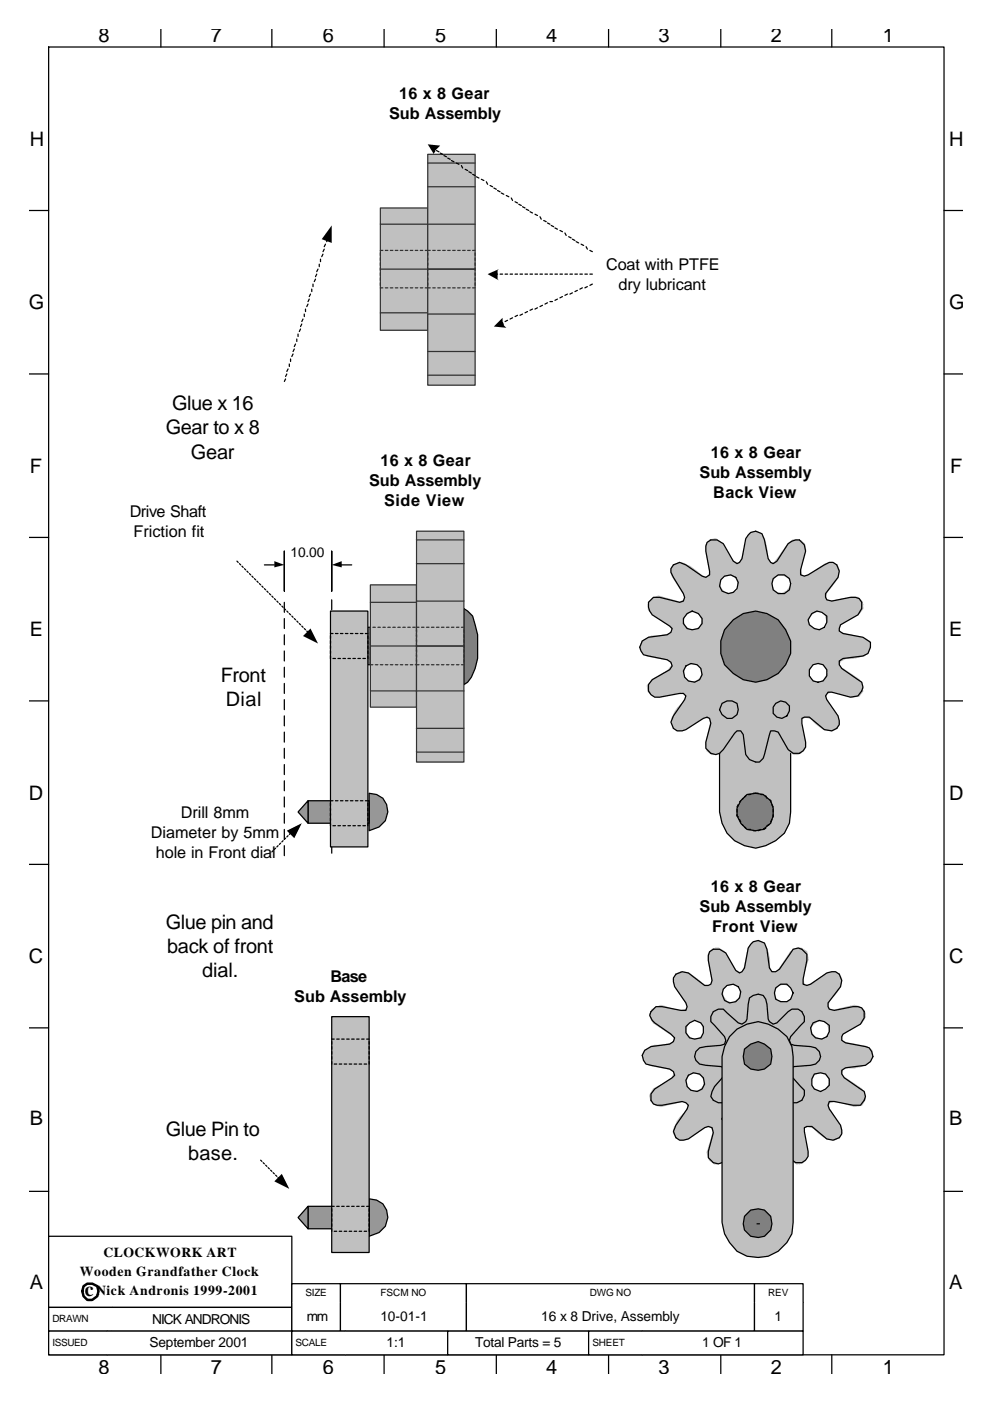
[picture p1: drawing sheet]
<svg xmlns="http://www.w3.org/2000/svg" width="210mm" height="297mm" viewBox="0 0 210 297" stroke-linecap="round" stroke-linejoin="round" font-family="sans-serif">
<g fill="none" stroke="#000" stroke-width=".26">
<path d="M10.3 10h190v277.2h-190zM34.1 6.2v3.8M57.7 6.2v3.8M81.5 6.2v3.8M105.3 6.2v3.8M129.1 6.2v3.8M152.9 6.2v3.8M176.5 6.2v3.8M6.3 44.6h4M200.3 44.6h4M6.3 79.3h4M200.3 79.3h4"/>
<path d="M6.3 113.9h4M200.3 113.9h4M6.3 148.6h4M200.3 148.6h4M6.3 183.3h4M200.3 183.3h4M6.3 217.9h4M200.3 217.9h4M6.3 252.6h4M200.3 252.6h4M34.1 287.2v4.1M57.7 287.2v4.1"/>
<path d="M81.5 287.2v4.1M105.3 287.2v4.1M129.1 287.2v4.1M152.9 287.2v4.1M176.5 287.2v4.1"/>
</g>
<path d="M10.3 262.1h51.6v15.1h-51.6z" fill-rule="evenodd" fill="#fff" stroke="#000" stroke-width=".26"/>
<path d="M61.9 272.2h10.3v3.9h-10.3z" fill-rule="evenodd" fill="#fff"/>
<path d="M61.9 276.1v-3.9h10.3v3.9" fill="none" stroke="#000" stroke-width=".26"/>
<path d="M72.2 272.2h26.8v3.9h-26.8z" fill-rule="evenodd" fill="#fff"/>
<path d="M72.2 276.1v-3.9h26.8v3.9" fill="none" stroke="#000" stroke-width=".26"/>
<path d="M99 272.2h61.1v3.9h-61.1z" fill-rule="evenodd" fill="#fff"/>
<path d="M99 276.1v-3.9h61.1v3.9" fill="none" stroke="#000" stroke-width=".26"/>
<path d="M160.1 272.2h10.3v3.9h-10.3z" fill-rule="evenodd" fill="#fff"/>
<path d="M160.1 276.1v-3.9h10.3v3.9" fill="none" stroke="#000" stroke-width=".26"/>
<path d="M10.3 277.2h13.5v5h-13.5z" fill-rule="evenodd" fill="#fff"/>
<path d="M23.8 277.2h-13.5v5h13.5" fill="none" stroke="#000" stroke-width=".26"/>
<path d="M23.8 277.2h38.1v5h-38.1z" fill-rule="evenodd" fill="#fff"/>
<path d="M23.8 277.2h38.1v5h-38.1" fill="none" stroke="#000" stroke-width=".26"/>
<path d="M61.9 276.1h10.3v6.1h-10.3z" fill-rule="evenodd" fill="#fff"/>
<path d="M61.9 276.1v6.1h10.3v-6.1" fill="none" stroke="#000" stroke-width=".26"/>
<path d="M72.2 276.1h26.8v6.1h-26.8z" fill-rule="evenodd" fill="#fff"/>
<path d="M72.2 276.1v6.1h26.8v-6.1" fill="none" stroke="#000" stroke-width=".26"/>
<path d="M99 276.1h61.1v6.1h-61.1z" fill-rule="evenodd" fill="#fff"/>
<path d="M99 276.1v6.1h61.1v-6.1" fill="none" stroke="#000" stroke-width=".26"/>
<path d="M160.1 276.1h10.3v6.1h-10.3z" fill-rule="evenodd" fill="#fff"/>
<path d="M160.1 276.1v6.1h10.3v-6.1" fill="none" stroke="#000" stroke-width=".26"/>
<path d="M10.3 282.2h12.5v5h-12.5z" fill-rule="evenodd" fill="#fff"/>
<path d="M22.8 282.2h-12.5v5h12.5" fill="none" stroke="#000" stroke-width=".26"/>
<path d="M22.8 282.2h39.1v5h-39.1z" fill-rule="evenodd" fill="#fff"/>
<path d="M22.8 282.2h39.1v5h-39.1" fill="none" stroke="#000" stroke-width=".26"/>
<path d="M61.9 282.2h11.4v5h-11.4z" fill-rule="evenodd" fill="#fff"/>
<path d="M73.3 282.2h-11.4v5h11.4" fill="none" stroke="#000" stroke-width=".26"/>
<path d="M73.3 282.2h21.7v5h-21.7z" fill-rule="evenodd" fill="#fff"/>
<path d="M73.3 282.2h21.7v5h-21.7" fill="none" stroke="#000" stroke-width=".26"/>
<path d="M95 282.2h29.9v5h-29.9z" fill-rule="evenodd" fill="#fff" stroke="#000" stroke-width=".26"/>
<path d="M124.9 282.2h11.4v5h-11.4z" fill-rule="evenodd" fill="#fff"/>
<path d="M136.3 282.2h-11.4v5h11.4" fill="none" stroke="#000" stroke-width=".26"/>
<path d="M136.3 282.2h34.1v5h-34.1z" fill-rule="evenodd" fill="#fff"/>
<path d="M136.3 282.2h34.1v5h-34.1" fill="none" stroke="#000" stroke-width=".26"/>
<path d="M80.7 44.1h10.1v25.9h-10.1z" fill-rule="evenodd" fill="#c0c0c0" stroke="#333" stroke-width=".26"/>
<g fill="none" stroke="#333" stroke-width=".26">
<path d="M80.7 47.5h10.1M80.7 57.1h10.1M80.7 53.1h.5M80.7 53.6v.6M80.7 54.7v.5M80.7 55.7v.6M80.7 56.8v.5M80.7 57.9v.5M80.7 58.9v.5M80.7 60v.5M81.8 53.1h.5M82.8 53.1h.5"/>
<path d="M83.9 53.1h.5M84.9 53.1h.6M86 53.1h.5M87 53.1h.6M88.1 53.1h.5M89.2 53.1h.5M90.2 53.1h.6M90.8 53.6v.6M90.8 54.7v.5M90.8 55.7v.6M90.8 56.8v.5M90.8 57.9v.5"/>
<path d="M90.8 58.9v.5M90.8 60v.5M80.7 66.3h10.1M80.7 61h.5M81.8 61h.5M82.8 61h.5M83.9 61h.5M84.9 61h.6M86 61h.5M87 61h.6M88.1 61h.5M89.2 61h.5"/>
<path d="M90.2 61h.6"/>
</g>
<path d="M90.8 32.7h10v49h-10z" fill-rule="evenodd" fill="#c0c0c0" stroke="#333" stroke-width=".26"/>
<g fill="none" stroke="#333" stroke-width=".26">
<path d="M90.8 34.6h10M90.8 39.6h10M90.8 53.1h.5M90.8 53.6v.6M90.8 54.7v.5M90.8 55.7v.6M90.8 56.8v.5M90.8 57.9v.5M90.8 58.9v.5M90.8 60v.5M90.8 57.1h10M90.8 47.5h10"/>
<path d="M91.8 53.1h.5M92.9 53.1h.5M93.9 53.1h.6M95 53.1h.5M96 53.1h.6M97.1 53.1h.5M98.2 53.1h.5M99.2 53.1h.5M100.3 53.1h.5M100.8 53.6v.6M100.8 54.7v.5M100.8 55.7v.6"/>
<path d="M100.8 56.8v.5M100.8 57.9v.5M100.8 58.9v.5M100.8 60v.5M90.8 61h.5M90.8 79.6h10M90.8 74.5h10M90.8 66.6h10M91.8 61h.5M92.9 61h.5M93.9 61h.6M95 61h.5"/>
<path d="M96 61h.6M97.1 61h.5M98.2 61h.5M99.2 61h.5M100.3 61h.5"/>
</g>
<g fill="none" stroke="#000" stroke-width=".26">
<path d="M66.9 59.2l-.2 .5M67.2 58.1l-.3 .5M67.5 57.1l-.3 .5M67.7 56v.5M68 54.9v.6M68.5 53.9l-.2 .5M68.8 52.8l-.3 .6M69.1 51.8l-.3 .5M69.3 51v.2M60.9 79.3l-.3 .5M61.1 78.2l-.2 .6M61.4 77.2v.5"/>
<path d="M61.6 76.1v.5M62.2 75.1l-.3 .5M62.4 74l-.2 .5M62.7 72.9l-.3 .6M63 71.9v.5M63.2 70.8v.5M63.8 69.8l-.3 .5M64 68.7l-.2 .5M64.3 67.6l-.3 .6M64.6 66.6v.5M64.8 65.5v.6M65.4 64.5l-.3 .5"/>
<path d="M65.6 63.4l-.2 .5M65.9 62.4l-.3 .5M66.1 61.3v.5M66.4 60.2v.6M60.6 80.3l-.3 .6M60.3 127.7v2.1M60.3 131.1v2.2M60.3 134.6v2.1M60.3 138v2.1M60.3 141.5v2.1M60.3 144.9v2.1M60.3 148.3v2.2"/>
<path d="M60.3 151.8v2.1M60.3 155.2v2.1M60.3 158.7v2.1M60.3 162.1v2.1M60.3 165.5v2.2M60.3 169v2.1M60.3 172.4v2.1M60.3 175.9v2.1M60.3 179.3v2.1"/>
</g>
<path d="M70.4 47.8v3.7l-2.1-.8z" fill="#000"/>
<path d="M60.3 116.9v8.4zM70.4 116.9v8.4z" fill-rule="evenodd" fill="#fff"/>
<path d="M56.1 119.8h2.1M60.3 116.9v8.4v-8.4M70.4 116.9v8.4v-8.4M72.2 119.8h2.4" fill="none" stroke="#000" stroke-width=".26"/>
<path d="M58.2 119l2.1 .8-2.1 .5zM70.4 119.8l2.1-.8v1.3z" fill="#000"/>
<path d="M61.4 115h7.9v4.2h-7.9z" fill-rule="evenodd" fill="#fff"/>
<g fill="none" stroke="#000" stroke-width=".26">
<path d="M92.6 31.9l.5 .3M93.4 32.5l.5 .2M94.2 33l.5 .2M95 33.5l.5 .3M95.8 34l.5 .3M96.8 34.6l.6 .2M97.9 35.1l.3 .5M98.7 35.9l.5 .3M99.5 36.4l.5 .3M100.3 37l.5 .2M101.1 37.5l.5 .2M102.1 38l.6 .3"/>
<path d="M103.2 38.5l.3 .6M104 39.3l.5 .3M104.8 39.9l.5 .2M105.3 58.1h.3M105.6 40.4l.5 .3M106.1 58.1h.5M106.4 40.9l.5 .3M107.2 58.1h.5M107.4 41.5l.5 .2M108.2 58.1h.5M108.5 42l.2 .5M109.3 42.8l.5 .2"/>
<path d="M109.3 58.1h.5M110.1 43.3l.5 .3M110.3 58.1h.6M110.9 43.8l.5 .3M111.4 58.1h.5M111.7 44.4l.5 .2M112.4 44.9l.6 .3M112.4 58.1h.6M113.5 45.4l.5 .3M113.5 58.1h.5M114.6 45.9l.2 .6M114.6 58.1h.5"/>
<path d="M115.4 46.7l.5 .3M115.6 58.1h.6M116.2 47.3l.5 .2M116.7 58.1h.5M116.9 47.8l.6 .3M117.7 48.3l.6 .3M117.7 58.1h.6M118.8 48.9l.5 .2M118.8 58.1h.5M119.9 49.4l.2 .5M119.9 58.1h.5M120.6 50.2l.6 .2"/>
<path d="M120.9 58.1h.5M121.4 50.7l.6 .3M122 58.1h.5M122.2 51.2l.6 .3M123 58.1h.6M123.3 51.8l.5 .2M124.1 58.1h.5M124.4 52.3l.2 .5M125.1 53.1l.6 .3M125.1 58.1h.6M106.4 68.4h.2M107.7 67.9l-.5 .3"/>
<path d="M108.7 67.4l-.5 .2M109.8 66.9l-.5 .2M110.9 66.6l-.6 .3M111.9 66.1l-.5 .2M113 65.5l-.6 .3M114 65.3l-.5 .2M115.1 64.7l-.5 .3M116.2 64.2l-.6 .3M116.7 63.9h.5M118.3 63.4l-.6 .3M119.3 62.9l-.5 .2M120.4 62.4l-.5 .2"/>
<path d="M121.4 62.1l-.5 .3M122.5 61.6l-.5 .2M123.6 61l-.6 .3M124.6 60.8l-.5 .2M125.7 60.2l-.6 .3M50.3 119l.2 .2M50.8 119.5l.3 .3M51.3 120l.3 .3M51.9 120.6l.2 .2M52.4 121.1l.3 .3M52.9 121.6l.3 .3M53.4 122.1l.3 .3"/>
<path d="M54 122.7l.2 .2M54.5 123.2l.3 .3M55 123.7l.3 .3M55.6 124.3l.2 .2M56.1 124.8l.3 .3M56.6 125.3l.3 .3M57.1 125.9l.3 .2M57.7 126.4l.2 .2M58.2 126.9l.3 .3M58.7 127.4l.3 .3M59.3 128l.2 .2M59.8 128.5l.3 .3"/>
<path d="M60.3 129l.3 .3M60.9 129.6l.2 .2M61.4 130.1l.2 .3M61.9 130.6l.3 .3M62.4 131.1l.3 .3M63 131.7l.2 .2M63.5 132.2l.3 .3M64 132.7l.3 .3M64.6 133.3l.2 .2M65.1 133.8l.3 .3M58.5 179.8l-.3 .3M59 179.3l-.3 .3"/>
<path d="M59.5 178.8l-.2 .2M60.1 178.2l-.3 .3M60.6 177.7l-.3 .3M61.1 177.2l-.2 .2M61.6 176.7l-.2 .2M57.9 180.4l-.2 .2M143.4 206.6l1.3-.6 1.3 .3 3.5 2.6h.8l.5-.2 .3-.8-.8-4.3v-1l.2-.8 .8-.5h1.4l1.3 .8 2.1 3.7 .8 .5 .5-.3 .6-.8 .7-4.2 1.1-1.3 1.1-.3 1.3 .5 .5 1.4 .5 3.9 .6 .8h.8l.8-.5 2.9-4.2 1-.3 .8 .3 1.1 1v1.3l-.8 4v1.1l.8 .2 .8-.2 3.4-2.4 1.1-.3h.8l.8 .6 .5 1.3-.3 1.3-2.6 3.4v.8l.2 .6 1.1 .2 4-.8h1l.8 .3 .6 .8v1.3l-.8 1.3-3.7 2.2-.3 .5v.8l.8 .5 4.2 .8a1.96 1.96 0 0 1 1.1 3.2l-1.1 .8-4.2 .5-.8 .5v.8l.5 .8 4.3 2.9 .2 1.1-.2 .8-.8 1h-1.6l-4-.8h-1.1l-.2 .8 .2 .8 2.4 3.5 .3 1v.8l-.5 .8-1.4 .5-1.3-.2-3.2-2.7h-1l-.5 .3v.8l.7 4.2v1.1l-.5 .8-.8 .5h-1.3l-1.1-.8-2.1-3.7-.8-.5-.8 .2-1.5 5.9-.8 .5-.8 .3-1.4-.6-.8-1.3-.5-4-.5-.8h-.8l-.5 .6-2.4 3.4-.8 .8-.8 .3-1.1-.3-1-1.1v-1.3l1-3.9-.2-1.1-.8-.3-.8 .3-3.5 2.4-1 .2h-.8l-.8-.5-.5-1.3 .5-1.3 2.4-3.5 .2-.8-.5-.5-.8-.3-4.2 .8h-1.1l-.8-.2-.5-.8v-1.3l.8-1.1 3.7-2.4 .5-.5-.2-.8-.8-.5-5-1.1-.6-.8-.2-1.1 .5-1 1.3-.8 4-.5 .8-.6 .2-.8-.8-.7-3.4-2.4-.5-.6-.6-1 .3-.8 1.1-1.1h1.3l4 .8h1l.3-.8-.3-.8-2.4-3.4-.2-1.1v-.8zM145.5 217.7l.8-.8 1.1-.6 1.3 .6 .5 .8v1.3l-.5 1-1.3 .3-1.1-.3-.8-1zM153.5 209.7l.8-.8 1.3-.2 1 .5 .6 1.1-.3 1.3-.8 .8-1.3 .2-1.1-.5-.5-1.3zM164.6 209.5l1-.8h1.4l.7 .8 .6 1-.6 1.3-.7 .6h-1.4l-1-.6-.3-1.3zM172.5 216.9l1.3-.6 1.1 .3 1 .8v1.3l-.5 1.1-1 .5-1.4-.3-.8-.7-.2-1.4zM146 228l1.1-.5 1.3 .2 .8 .8 .3 1.3-.5 1.1-1.1 .5-1.3-.2-.8-.8-.3-1.4z"/>
<path d="M153.7 235.9l.8-.5h1.3l1.1 .5 .3 1.3-.3 1.1-1.1 .8h-1.3l-.8-.8-.5-1.1zM158.2 220.8a4.1 4.1 0 0 1 4.3-.5 4.1 4.1 0 0 1 2.3 3.7 4.1 4.1 0 0 1-3.2 3.7 4.1 4.1 0 0 1-4.4-2.1l-.3-1.6 .3-1.8zM165.1 235.7l1.1-.3 1 .3 .8 .7v1.1l-.5 1.1-1.1 .5-1-.3-.8-.8-.3-1.3zM172.8 227.7l1.3-.2 1.1 .2 .7 1.1v1.3l-.7 .8-1.1 .5-1.3-.5-.6-.8v-1.3z"/>
</g>
<g fill="#000">
<path d="M64.3 134.8l1.6-1.5 1.6 3.1zM60.9 176.1l3.1-1.6-1.6 3.2z"/>
<path d="M90.8 30.6l2.6 .3-1.1 1-.2 .8z" fill-rule="evenodd"/>
<path d="M103.5 58.1l2.3-1-.2 .2v1.9l.2 .2z" fill-rule="evenodd"/>
<path d="M104.8 69.2l1.8-1.8v.8l.3 .8 .5 .5z" fill-rule="evenodd"/>
</g>
<g fill="#c0c0c0" stroke="#c0c0c0" stroke-width=".26">
<path d="M151.1 201.3l1.3-.3 1.3 .8 2.4 4 1.1 .5 .5-.5 .3-.8 .7-4 .8-1.1 1.4-.5 1 .5 .6 1.1a5.6 5.6 0 0 1 .7 4l.3 .8 .8 .5 .8-.5 2.6-4 1.9-.8 1.1 .5-3.2 7.4-1.3-.2-1.1 .2-.8 1.1v1l.5 1.1 1.1 .5-1.6 6.1-1.1 2.1-1.3-.8h-1.6l-1.6 .6-1-1.1-.8-1.8-.8-2.4-.5-2.7 1-.8 .6-1-.3-1.3-.8-.6-.8-.2-1 .2-1.6-3.4z" fill-rule="evenodd"/>
<path d="M169.9 201l1.3 .8 .2 1.6-1 3.4v1.1l.3 1h.7l4.3-2.6 1.3-.3 1.1 .6 .5 1-.3 1.3a7.9 7.9 0 0 1-2.4 3.2l-.2 1.1 .2 .8 .3 .2h.5l4.5-1 1.1 .2 .8 .6 .5 1-7.7 2.9-.5-1-1-.6-1.1 .3-1.1 .8-.2 1.1 .2 1-5.2 3.2-2.2 .8-.5-1.6-1.1-1.1-1.5-.8a16.7 16.7 0 0 1 3.4-7.9l1.3 .5 1.1-.5 .8-1.1v-1l-.6-.8-1-.5 1.3-3.7z" fill-rule="evenodd"/>
<path d="M164 221.9l1.1-1.1 1.9-.8 2.3-.7 2.7-.6 .8 1.1 1 .5 1.4-.3 .7-.7v-.8l-.2-1.1 7.7-3.2 .2 1.3-.8 1.4-3.9 2.4-.6 1 .6 .5 .8 .3 4.2 .8 1 .8 .3 1.3-.5 1.1a6.7 6.7 0 0 1-5 1.3l-.8 .3-.3 1.3 4.2 2.9 .8 1.8-.5 1.1-7.4-3.2 .2-1.3-.2-1.1-.8-.7h-1.3l-1.1 .5-.5 1-6.1-1.5-2.1-1.1 .8-1.3 .2-1.6z" fill-rule="evenodd"/>
<path d="M161.1 228l1.6-.5 1.1-1.1 .8-1.6a14.4 14.4 0 0 1 7.9 3.4l-.5 1.4 .5 1 1.1 .8h1l.8-.5 .5-1.1 3.8 1.4 3.9 1.8-.8 1.3-1.6 .3-3.4-1.1h-1.1l-.8 .3-.2 .8 2.6 4.2 .3 1.4-.5 1-1.1 .5-1.3-.2a7.9 7.9 0 0 1-3.2-2.4l-1.1-.3-.7 .3-.3 .3v.5l1 4.5-.2 1-.5 .8-1.1 .6-2.9-7.7 1-.5 .6-1.1-.3-1.1-.8-1-1-.3-1.1 .3-3.2-5.3z" fill-rule="evenodd"/>
<path d="M158.2 226.9l1.6 .8h1.3l1.6-.5 1.1 1 1.6 4.3 .5 2.6-1.1 .8-.5 1.1 .3 1.3 .8 .5 1 .3 1.1-.3 1.6 3.7 1.3 4-1.3 .3-1.4-.8-2.3-4-.8-.5-.8 .5-1.1 4.8-.8 1.3-1 .3-1.4-.6-.8-1.3-.2-.8v-1.3l-.5-2.4-.8-.5-.8 .5-2.7 4-.8 .5-1 .3-.8-.6 3.2-7.4 1 .3 1.1-.3 .8-1v-1.1l-.6-1-.8-.6 .6-3.4 .8-2.7z" fill-rule="evenodd"/>
<path d="M138.1 232.7l7.4-2.9 .5 1.1 1.1 .5 1.3-.2 .8-.8 .3-1.1-.3-1.1 2.9-1.8 2.7-1.3 2.1-.8 .5 1.6 .8 1 1.6 .8v1.3l-.8 2.2-1 2.1-1.6 2.4-1.4-.6-1 .6-.8 1 .3 1.1 .5 .8 .8 .5-1.3 3.7-1.9 4-1.1-.8-.5-1.6 1.3-4.5-.5-1.1h-.8l-4.2 2.7-1.3 .2-1.1-.5-.5-1 .2-1.4 .3-.2 .3-.8 1.8-2.1 .5-1.1-.2-.8-.5-.3h-.6l-4.5 1.1-1-.3-.8-.5z" fill-rule="evenodd"/>
<path d="M138.4 214l7.4 3.4-.3 1.1 .3 1 1 .8h1.1l1.1-.5 .5-.8 3.4 .5 2.7 .8 2.1 1.1-.8 1.3v1.6l.5 1.6-1 1-1.9 .8-2.4 .8-2.6 .5-.8-1-1.1-.5-1.3 .2-.5 .8-.3 .8 .3 1.1-3.5 1.6-4.2 1.5-.3-1.3 .8-1.3 3.5-1.9 .5-.5 .5-1-1-.8-4.3-.8-1-.8-.5-1.4 .5-1 1.3-.8 .8-.3h1.3l1.6-.2 .8-.3 .5-.8-.5-.8-4-2.6-.5-.8-.3-1.1z" fill-rule="evenodd"/>
<path d="M143.4 206.6l1.1-.6 1.5 .3 4 2.9 .8-.3 .3-.5v-.5l-.8-4.5v-1.1l.5-.8 1.1-.5 2.9 7.7-1.1 .5-.5 1.1 .3 1 .8 1.1 1 .2 1.1-.2 1.8 2.9 2.4 4.5-1.9 .5-1 1.1-.8 1.6a14.9 14.9 0 0 1-7.7-3.5l.3-1.3-.5-1.1-1.1-.8h-1.1l-.8 .6-.5 1-3.7-1.3-3.7-1.8 .8-1.1 1.3-.5 3.5 1h1l1.1-.2v-.8l-.3-.6-2.4-3.7-.2-1.3z" fill-rule="evenodd"/>
<path d="M151.3 214.5l.8-.5h1.1l.8 .2 3.2 2.7 .5 .2 .3-.2 2.9 7.1-7.2-2.9 .3-.5-3.2-4v-1.1z" fill-rule="evenodd"/>
<path d="M148.4 222.2l.8-.3 4-.3 .5-.2 .3-.6 6.9 3.2-6.9 2.9-.5-.5-.8-.3-3.2-.2-1.1-.3-.5-.8-.3-.8v-1z" fill-rule="evenodd"/>
<path d="M153.7 226.7l7.2-2.7-2.9 6.9-1.4 .3-2.3 2.1a2.08 2.08 0 0 1-2.8 .1 2.08 2.08 0 0 1-.4-2.8l2.9-3.4z" fill-rule="evenodd"/>
<path d="M160.9 224l2.9 6.6-.6 .6-.2 .8-.3 3.1-.2 1.1-.8 .5-.8 .3h-1.1l-.8-.8-.3-.8-.2-4-.3-.5-.5-.3z" fill-rule="evenodd"/>
<path d="M160.9 224l6.8 2.7v.8l.3 .5 2.1 2.4a2.08 2.08 0 0 1 .1 2.7 2.08 2.08 0 0 1-2.7 .4l-2.9-2.6-.6-.3-.5 .3z" fill-rule="evenodd"/>
<path d="M160.9 224l6.6-3.2 .5 .6 .8 .2 3.2 .3a1.99 1.99 0 0 1 2.1 1.8 1.99 1.99 0 0 1-1.9 2.2l-3.9 .2-.6 .3-.2 .5z" fill-rule="evenodd"/>
<path d="M163.5 216.9l.8 .2 2.9-2.6a2.08 2.08 0 0 1 2.8-.1 2.08 2.08 0 0 1 .4 2.7l-2.7 3.2-.2 .5 .2 .3-6.8 2.9z" fill-rule="evenodd"/>
<path d="M159 211.6l.8-.6 1.1-.2h.8l.8 .8 .2 .8 .3 3.9 .2 .6 .6 .2-2.9 6.9-3.2-6.9 .5-.5 .3-.8 .2-3.2z" fill-rule="evenodd"/>
</g>
<path d="M158.2 220.8a4.1 4.1 0 0 1 4.3-.5 4.1 4.1 0 0 1 2.3 3.7 4.1 4.1 0 0 1-4.1 3.8 4.1 4.1 0 0 1-4.1-3.8l.6-1.8z" fill-rule="evenodd" fill="#fff" stroke="#000" stroke-width=".26"/>
<path d="M151.3 214.5l1.1-.5h1.1l3.1 2.9 .8 .2 .8-.5 .3-.5 .2-3.2 .3-1.3 .8-.6 1.1-.2 1 .2 .6 .8 .2 1.1 .3 3.2 .2 .5 .8 .5 .8-.2 2.4-2.4 .8-.5h1.3l.8 .5 .6 1v1.1l-3 3.2-.2 .8 .2 .8 .8 .2 3.5 .3a1.99 1.99 0 0 1 2.1 2 1.99 1.99 0 0 1-2.1 2l-3.5 .2-.8 .3-.2 .8 .2 .8 3 3.2a2.08 2.08 0 0 1-.9 2.4 2.08 2.08 0 0 1-2.6-.3l-2.4-2.4-.8-.3-.8 .6-.2 .5-.3 3.4-.2 1.1-.6 .5-1 .5-1.9-1-.3-1.1-.2-3.4-.3-.5-.8-.6-.8 .3-2.3 2.4a2.14 2.14 0 0 1-3.5-.8l.3-1.1 .5-1 2.1-2.4 .3-.8-.3-.8-.8-.3-3.1-.2-1.4-.3a1.92 1.92 0 0 1-1-1.7 1.92 1.92 0 0 1 1-1.7l1.4-.3 3.1-.3 .8-.2 .3-.8-.3-.8-2.9-3.2v-1.1z" fill="none" stroke="#000" stroke-width=".26"/>
<path d="M155.8 131.1a7.7 7.7 0 0 1 11.7 3.7l.2 2.4v35l-.2 2.3-1.1 2.2-1.8 1.5-2.1 1.1-2.2 .5a8 8 0 0 1-7.6-7.6v-35l.5-2.4 1.1-2.1z" fill-rule="evenodd" fill="#c0c0c0" stroke="#000" stroke-width=".26"/>
<g fill="#fff" stroke="#000" stroke-width=".26">
<path d="M158.7 169.8a2.92 2.92 0 0 1 3.1-.1 2.92 2.92 0 0 1 1.4 2.7 2.96 2.96 0 0 1-2.1 3 2.96 2.96 0 0 1-3.4-1.4l-.5-1.6 .5-1.6z" fill-rule="evenodd"/>
<path d="M157.7 135.4l1-1.1 1.6-.2 1.6 .2 1.1 1.1 .2 1.6a2.96 2.96 0 0 1-2.1 3 2.96 2.96 0 0 1-3.4-1.4l-.5-1.6z" fill-rule="evenodd"/>
</g>
<g fill="#c0c0c0" stroke="#c0c0c0" stroke-width=".26">
<path d="M150.8 127.7l.8-.5h1.1l3.9 2.9 .6 .3 .5-.3 2.6 7.1-6.8-2.9v-.5l-.6-.8-2.6-3.2v-1z" fill-rule="evenodd"/>
<path d="M147.9 135.4l.8-.3 4-.3 .5-.2 .3-.5 6.8 3.1-6.8 2.9-.6-.5-.8-.3-3.1-.2a2.31 2.31 0 0 1-1.9-2.9z" fill-rule="evenodd"/>
<path d="M153.2 139.9l7.1-2.7-2.6 6.9h-.8l-.8 .3-2.4 2.1a2.05 2.05 0 0 1-2.4 .3 2.05 2.05 0 0 1-1-2.2l2.9-3.7 .3-.5z" fill-rule="evenodd"/>
<path d="M160.3 137.2l2.9 6.6-.5 .6-.2 .8-.3 3.1-.3 1.1-.5 .8-1.1 .3-1-.3-.8-.5-.3-1.1-.2-4-.3-.5-.5-.3z" fill-rule="evenodd"/>
<path d="M160.3 137.2l6.9 2.7v.8l.3 .5 2.1 2.4a2.08 2.08 0 0 1 .1 2.8 2.08 2.08 0 0 1-2.7 .4l-3-2.7-.5-.3-.5 .3z" fill-rule="evenodd"/>
<path d="M160.3 137.2l6.7-3.1 .5 .5 .8 .2 3.1 .3a1.99 1.99 0 0 1 2.2 1.9 1.99 1.99 0 0 1-1.9 2.1l-4 .2-.5 .3-.2 .5z" fill-rule="evenodd"/>
<path d="M163 130.1l.8 .3 2.9-2.7a2.08 2.08 0 0 1 2.8-.1 2.08 2.08 0 0 1 .4 2.8l-2.7 3.1-.2 .6 .2 .5-6.9 2.6z" fill-rule="evenodd"/>
<path d="M158.5 125.1l.8-.8 1-.3h.8l.8 .8 .3 .8 .3 4 .2 .5 .5 .3-2.9 6.8-3.1-6.8 .8-.6 .2-3.9z" fill-rule="evenodd"/>
</g>
<path d="M157.7 134.1a4.1 4.1 0 0 1 4.3-.5 4.1 4.1 0 0 1 2.3 3.6 4.1 4.1 0 0 1-3.2 3.7 4.1 4.1 0 0 1-4.5-2.1l-.2-1.6 .2-1.8z" fill-rule="evenodd" fill="#fff" stroke="#000" stroke-width=".26"/>
<g fill="none" stroke="#000" stroke-width=".26">
<path d="M142.9 119.8l1.3-.6 1.3 .6 3.5 2.3 .8 .3 .7-.5v-.8l-.7-4.2v-1.1l.2-.8 .8-.5h1.3l1.4 .8 2.1 3.7 .8 .5 .5-.3 .5-.8 .8-4.2 1.1-1.3 1-.3 1.4 .6 .5 1.3 .8 3.9 .5 .8 .5 .3 .8-.5 2.4-3.7 .8-.6 .8-.2h.8l1.1 1 .2 1.4-1 3.9v1.1l.8 .2 .7-.2 4.5-2.7h.8l.8 .6 .6 1.3-.3 1.3-2.6 3.5v.7l.2 .6 1.1 .2 3.9-.8h1.1l.8 .3 .5 .8v1.3l-.8 1.4-3.7 2.1-.2 1.3 .8 .5 4.2 .8 1.6 1.1v1l-.6 1.4-1 .5-4.2 .5-.8 .5v.8l.5 .8 4.2 2.9 .3 1.1-.3 .8-.8 1-1.6 .3-3.9-1h-.8l-.5 .7 .2 .8 2.4 3.5 .3 1v.8l-.6 .8-1 .6-1.6-.3-3.2-2.7h-1l-.6 .3v1.1l.8 3.9v1.1l-.5 .8-.8 .5h-1.3l-1.1-.8-2.1-3.7-.8-.2h-.8l-1.6 5.8-.8 .8h-.8l-1.3-.6-.8-1-.5-4.2-.5-.8h-.8l-.6 .5-2.3 3.4-.8 .8-.8 .3-1.1-.3-1-1v-1.4l1-3.9-.3-1.1-.5-.3-.8 .3-3.7 2.4-.8 .3h-1l-.8-.6-.6-1.3 .6-1.3 2.4-3.5 .2-.8-.5-.5h-.8l-4.2 .8h-1.1l-.8-.5-.5-.8v-1.3l.8-1.1 3.7-2.1 .5-.8-.3-.8-.7-.5-5.1-1.1-.5-.8-.3-.8 .6-1.3 1.3-.8 4-.5 .7-.5 .3-.8-.5-.6-3.7-2.3-.6-.8-.2-.8v-1.1l1-1.1h1.4l4.2 1.1 .8-.3 .3-.8-.3-.7-2.7-4.5v-.8zM145.8 130.1l1-.5 1.4 .5 .8 1v1.1l-.8 1.1-1.4 .2-1-.2-.8-1.1v-1.1zM152.9 122.9l.8-.8 1.3-.2 1.1 .5 .5 1.1-.2 1.3-.8 .8-1.1 .3-1.3-.6-.5-1zM157.7 134.1a4.1 4.1 0 0 1 4.3-.5 4.1 4.1 0 0 1 2.3 3.6 4.1 4.1 0 0 1-3.2 3.7 4.1 4.1 0 0 1-4.5-2.1l-.2-1.6 .2-1.8zM164 122.7l1.1-.8h1.3l1.1 .8 .2 1-.2 1.4-1.1 .8h-1.3l-1.1-.8-.2-1.4zM172.2 130.1l1.1-.5 1.1 .2 1 .8v1.3l-.5 1.1-1.1 .5-1-.2-1.1-.8-.3-1.1zM145.5 141.2l1.1-.5 1.3 .2 .8 .8 .3 1.4-.6 1-1 .5-1.4-.2-.7-.8-.3-1.3zM153.2 149.1l1.1-.5h1l1.1 .5 .2 1.4-.2 1-1.1 .8h-1l-1.1-.8-.5-1zM164.6 149.1l1-.5 1.1 .3 .8 .8v1l-.5 1.1-1.1 .5-1.1-.3-.8-.7v-1.4zM169.6 146.5l.5-1.1v-1l-.8-.8-2.3-3.2 1-1.1 3.4-.2a1.99 1.99 0 0 0 2.2-2 1.99 1.99 0 0 0-2.2-2l-3.4-.3-.5-.2-.5-.8 2.3-3.2 .8-.8a2.05 2.05 0 0 0-2.4-2.6l-3.4 2.9-.8 .3-.8-.3-.2-.8-.3-4.2a2.13 2.13 0 0 0-2.4-1 2.13 2.13 0 0 0-1.6 2l-.2 3.2-.3 .8-.8 .3-.8-.3-2.1-2.1-1.1-.8a2.12 2.12 0 0 0-2.6 2.6l2.9 3.5 .3 .5-.3 .8-.8 .2-3.2 .3-1.3 .3a1.92 1.92 0 0 0-1.1 1.7 1.92 1.92 0 0 0 1.1 1.7l1.3 .3 3.2 .2 .8 .6 .3 .5-.3 .8-2.1 2.4a2.06 2.06 0 0 0 0 2.9 2.06 2.06 0 0 0 2.9 0l2.1-2.4h.8l.8 .3 .3 .5 .2 3.4a1.99 1.99 0 0 0 2 2.2 1.99 1.99 0 0 0 2-2.2l.3-3.4 .2-.5 .8-.3h.8l2.4 2.4 .8 .5h1.3l1.1-.5"/>
<circle cx="173.6" cy="142.6" r="1.99"/>
</g>
<g fill="#c0c0c0" stroke="#c0c0c0" stroke-width=".26">
<path d="M150.5 114.5l1.4-.3 1.3 1.1 1.8 3.1 .6 .6 1 .5 .8-1.1 1.1-4.2 .5-1 1.3-.6a2.93 2.93 0 0 1 2.2 2.7l.2 1.3v1.6l1.1 1.3 .8-.5 2.6-3.7 1.1-.8h.8l1 .2-3.1 7.4-1.4-.2-1 .2-.8 1.1v1.1l.5 1 1.1 .6-.8 3.4-1.6 4.8-1.6-.8h-1.6l-1.6 .5a14 14 0 0 1-3.2-7.9l1.4-.6 .2-1-.2-1.6-.8-.6-.8-.2-1.1 .2-1.6-3.4z" fill-rule="evenodd"/>
<path d="M169.6 114.5l1.1 .8 .2 1.3-1 3.7v.8l.2 1h.8l.8-.2 3.5-2.4 1.3-.3 1 .6 .6 1-.3 1.6-2.4 3.2-.2 .8 .2 .8 .3 .2h.5l4.5-.8h1.3l.6 .6 .5 1-7.4 2.9-.8-1-.8-.5-1.3 .2-1.1 .8-.3 1.1 .3 1-2.9 1.9-4.5 2.4-.5-1.9-1.1-1-1.3-.8v-1.4l.5-1.8 1.1-2.4 1.6-2.1 1.3 .3 1.1-.6 .7-1v-1.1l-.5-.8-1-.5 1.3-3.7z" fill-rule="evenodd"/>
<path d="M163.8 135.1l2.6-1.8 2.4-.8 2.6-.6 .8 1.4 1.1 .2 1.3-.2 .8-.8v-.8l-.2-1.1 7.6-3.2 .3 1.6-.8 1.1-4 2.4-.5 1 .5 .6 5.1 1.3 1 .5a2.49 2.49 0 0 1-2.4 3.4l-1.3 .3h-1.3l-1.1 .5-.2 .6v.5l4.2 2.9 .8 1.9-.5 1-7.4-3.2 .5-1.3-.5-1-.8-.8h-1.4l-1 .5-.6 1.1-6-1.6-2.2-.8 .8-1.6 .3-1.6z" fill-rule="evenodd"/>
<path d="M160.6 141.2l1.6-.5 1.3-1.1 .5-1.3h1.6l1.9 .5 2.1 1.1 2.4 1.6-.6 1.3 .6 1 1 .8h1.1l.8-.5 .5-1 3.7 1.3 4 2.1-.8 1-1.6 .3-3.4-1h-1.1l-.8 .2-.2 .8 .2 .8 2.4 3.4 .3 1.4-.6 1-1 .6-1.3-.3a7.9 7.9 0 0 1-3.2-2.4l-1.1-.3-.8 .3-.2 .3v.5l1 4.5-.2 1.3-.6 .6-1 .5-2.9-7.4 1-.8 .5-.8v-1.3l-1-1.1-.8-.3-1.3 .3-3.2-5.3z" fill-rule="evenodd"/>
<path d="M157.7 140.1l1.6 .8 1.3 .3 1.6-.5 1 1 .8 1.6 .8 2.4 .6 2.6-1.1 .8-.5 1.1 .2 1.3 .8 .8h1.1l1.1-.3 1.5 3.8 1.4 3.9-1.4 .3-1.3-.8-2.4-4-.8-.5-.8 .5-1 5-.8 1.1-1.1 .3a2.48 2.48 0 0 1-2.1-2.7l-.8-3.7-1.3-.2-2.9 4.2-.8 .5-1.1 .3-.8-.5 3.2-7.5 1.1 .6 1-.6 .8-.7v-1.4l-.5-1-.8-.6 .5-3.4 .8-2.6z" fill-rule="evenodd"/>
<path d="M137.6 146l7.4-2.9 .5 1 1.1 .5 1.3-.2 .8-.8 .3-.8-.3-1.3 2.9-1.9 2.7-1.3 2.1-.8 .5 1.6 .8 1 1.6 .8v1.6l-.8 1.9-1.1 2.1-1.6 2.4-1.3-.6-1 .6-.8 1 .2 1.1 .6 .8 .8 .5-1.4 3.7-1.8 4-1.1-.8-.2-1.6 1-4.5-.3-.8-1-.3-4.2 2.7-1.4 .3-1-.6-.3-1v-1.4l.3-.2 .2-.8 .8-1.1 1.1-1 .5-1.1-.2-.8-.8-.2-4.8 1-1.1-.3-.8-.5z" fill-rule="evenodd"/>
<path d="M137.8 127.4l7.5 3.2-.3 1.1 .3 1 1 .8h1.1l1-.5 .6-.8 3.4 .5 2.6 .8 2.2 1.1-.8 1.6v1.3l.5 1.6-1.1 1-1.8 .8-2.4 .8-2.6 .6-.6-1.1-1-.5-1.6 .2-.5 .8-.3 1.1 .3 1-3.5 1.6-4.2 1.4-.3-1.4 1.1-1.3 3.2-1.8 1-1.4-.5-.8-.5-.2-4.3-.8-1-.8-.6-1.1 .6-1.3 1.3-.8 .8-.3h1.3l2.6-.5 .3-.8-.5-.8-3.7-2.6-.8-.8v-1.1z" fill-rule="evenodd"/>
<path d="M142.9 119.8l1.3-.6 1.1 .3 .2 .3 .8 .2 3.2 2.4 .8-.3 .2-.5v-.5l-.7-4.5v-1.1l.5-.8 1-.2 3 7.4-1.1 .5-.5 1.1 .2 1.3 .8 .8 1.1 .3 1-.3 1.9 2.9 2.4 4.8-1.9 .2-1 1.1-.8 1.6h-1.4l-4.2-1.9-2.1-1.6 .3-1.3-.6-1-1-.8-1.1 .2-.8 .6-.5 .7-3.7-1.3-3.7-1.8 .8-1.1 1.3-.5 4.5 1.3 1.1-.5v-.8l-.3-.5-2.4-3.8-.3-1.3z" fill-rule="evenodd"/>
</g>
<g fill="#808080" stroke="#000" stroke-width=".26">
<path d="M155.6 131.4l2.1-1.3a7.4 7.4 0 0 1 9 3.4l1 2.4a7.6 7.6 0 0 1-10 8.2l-2.1-1.3-1.9-1.9a7.6 7.6 0 0 1 1.9-9.5z" fill-rule="evenodd"/>
<path d="M157.2 169.8l1.3-1.3 1.8-.3a3.7 3.7 0 0 1 3.7 4.7l-.5 1.6-1.6 1.4-1.6 .2-1.8-.2-1.3-1.4-.8-1.6v-1.5z" fill-rule="evenodd"/>
</g>
<g fill="none" stroke="#000" stroke-width=".26">
<path d="M156.4 172.7v.2l.2 .3M156.4 171.6v.6M156.6 170.6l-.2 .5M156.9 173.7l.3 .6M157.2 169.8l-.3 .2M157.4 174.8l.3 .3M157.7 169.2l-.3 .3M158 175.3l.2 .3M158.2 168.7l-.2 .3M158.7 168.5h.6M158.7 175.9h.6M159.8 168.2h1.1"/>
<path d="M159.8 176.1h.5M161.4 168.5h.5M161.4 175.9l-.5 .2M162.5 168.7l.2 .5M162.5 175.6l-.6 .3M163.2 169.5l.3 .3v.2M163.2 174.8l-.5 .3M163.8 170.6l.2 .5M163.8 173.7l-.3 .6M164 171.6v.6M164 172.7v.5"/>
</g>
<path d="M156.4 218.2l2.1-1.1 2.4-.5 2.1 .5 2.1 1.1 1.9 1.6 1 2.1 .3 2.1v35.2l-.3 2.4a7.7 7.7 0 0 1-11.6 3.7l-1.6-1.9-1.1-1.8-.5-2.4v-35.2l.5-2.1 1.1-2.1z" fill-rule="evenodd" fill="#c0c0c0" stroke="#000" stroke-width=".26"/>
<g fill="#808080" stroke="#000" stroke-width=".26">
<path d="M158 257.9a3.2 3.2 0 0 1 5.5 0 3.1 3.1 0 0 1-2.8 4.5 3.1 3.1 0 0 1-2.7-4.5z" fill-rule="evenodd"/>
<path d="M158 222.4l1.3-1 1.6-.6 1.3 .6 1.3 1 .3 1.6-.3 1.6a3.6 3.6 0 0 1-5.5 0l-.3-1.6z" fill-rule="evenodd"/>
</g>
<path d="M160.6 259.5h.5z" fill="#000" stroke="#000" stroke-width=".26"/>
<g fill="none" stroke="#000" stroke-width=".26">
<path d="M70.4 127.2v2.1M70.4 130.6v2.1M70.4 134.1v2.1M70.4 137.5v2.1M70.4 140.9v2.2M70.4 144.4v2.1M70.4 147.8v2.1M70.4 151.3v2.1M70.4 154.7v2.1M70.4 158.1v2.1M70.4 161.6v2.1M70.4 165v2.1"/>
<path d="M70.4 168.5v2.1M70.4 171.9v2.1M70.4 175.3v2.1M70.4 178.8v2.1"/>
</g>
<g fill="#808080" stroke="#000" stroke-width=".26">
<path d="M77.3 133h21.1v7.9h-21.1z" fill-rule="evenodd"/>
<path d="M70.4 134.6h6.9v5h-6.9z" fill-rule="evenodd"/>
<path d="M98.4 129l.8 .6 1.1 1 1 4v5l-.5 2.1-.8 1.9-.8 1-.8 .6z" fill-rule="evenodd"/>
</g>
<path d="M78.3 168.2a3.8 3.8 0 0 1 3.9 2.7 3.8 3.8 0 0 1-1.8 4.4l-2.1 .8z" fill-rule="evenodd" fill="#969696" stroke="#000" stroke-width=".26"/>
<path d="M78.3 170v4.3" fill="none" stroke="#000" stroke-width=".26"/>
<g fill="#969696" stroke="#000" stroke-width=".26">
<path d="M65.4 169.8h12.9v4.7h-12.9z" fill-rule="evenodd"/>
<path d="M65.4 169.8v4.7l-2.2-2.3z" fill-rule="evenodd"/>
</g>
<path d="M78.6 124h9.8v25.9h-9.8z" fill-rule="evenodd" fill="#c0c0c0" stroke="#333" stroke-width=".26"/>
<g fill="none" stroke="#333" stroke-width=".26">
<path d="M78.6 127.7h9.8M78.6 133v.5M78.6 134.1v.5M78.6 135.1v.5M78.6 136.2v.5M78.6 137.2v.6M78.6 138.3v.5M78.6 139.3v.6M79.1 133h.5M80.2 133h.5M81.2 133h.6M82.3 133h.5"/>
<path d="M83.3 133h.6M84.4 133h.5M85.5 133h.5M86.5 133h.5M87.6 133h.5M88.4 136.4v.6h-9.8M88.4 133.3v.5M88.4 134.3v.5M88.4 135.4v.5M88.4 137.5v.5M88.4 138.6v.5M88.4 139.6v.5"/>
<path d="M78.6 146.5h9.8M78.6 140.4v.5h.5M79.6 140.9h.6M80.7 140.9h.5M81.8 140.9h.5M82.8 140.9h.5M83.9 140.9h.5M84.9 140.9h.6M86 140.9h.5M87 140.9h.6M88.4 140.7v.2h-.3"/>
</g>
<path d="M88.4 112.6h10v49h-10z" fill-rule="evenodd" fill="#c0c0c0" stroke="#333" stroke-width=".26"/>
<g fill="none" stroke="#333" stroke-width=".26">
<path d="M88.4 114.5h10M88.4 119.5h10M88.4 133h.5M88.4 133.5v.6M88.4 134.6v.5M88.4 135.6v.6M88.4 136.7v.5M88.4 137.8v.5M88.4 138.8v.5M88.4 139.9v.5M88.4 137h10M88.4 127.4h10"/>
<path d="M89.4 133h.6M90.5 133h.5M91.5 133h.6M92.6 133h.5M93.7 133h.5M94.7 133h.5M95.8 133h.5M96.8 133h.6M97.9 133h.5M98.4 133.5v.6M98.4 134.6v.5M98.4 135.6v.6"/>
<path d="M98.4 136.7v.5M98.4 137.8v.5M98.4 138.8v.5M98.4 139.9v.5M88.4 140.9h.5M88.4 159.5h10M88.4 154.4h10M88.4 146.5h10M89.4 140.9h.6M90.5 140.9h.5M91.5 140.9h.6M92.6 140.9h.5"/>
<path d="M93.7 140.9h.5M94.7 140.9h.5M95.8 140.9h.5M96.8 140.9h.6M97.9 140.9h.5"/>
</g>
<path d="M70.1 129.6h8v50h-8z" fill-rule="evenodd" fill="#c0c0c0" stroke="#000" stroke-width=".26"/>
<g fill="none" stroke="#000" stroke-width=".26">
<path d="M70.1 134.3h.5M70.1 134.8v.6M70.1 135.9v.5M70.1 137v.5M70.1 138v.6M70.1 139.1v.5M70.6 139.6h.6M71.2 134.3h.5M71.7 139.6h.5M72.2 134.3h.6M72.8 139.6h.5M73.3 134.3h.5"/>
<path d="M73.8 139.6h.5M74.3 134.3h.6M74.9 139.6h.5M75.4 134.3h.5M75.9 139.6h.6M76.5 134.3h.5M77 139.6h.5M77.5 134.3h.6M78.1 134.8v.6M78.1 135.9v.5M78.1 137v.5M78.1 138v.6"/>
<path d="M78.1 139.1v.5M70.1 170.3v.5M70.1 171.4v.5M70.1 172.4v.5M70.1 173.5v.5M70.1 174.5v.6M70.1 169.8h.5M70.6 175.1h.6M71.2 169.8h.5M71.7 175.1h.5M72.2 169.8h.6M72.8 175.1h.5"/>
<path d="M73.3 169.8h.5M73.8 175.1h.5M74.3 169.8h.6M74.9 175.1h.5M75.4 169.8h.5M75.9 175.1h.6M76.5 169.8h.5M77 175.1h.5M77.5 169.8h.6M78.1 170.3v.5M78.1 171.4v.5M78.1 172.4v.5"/>
<path d="M78.1 173.5v.5M78.1 174.5v.6"/>
</g>
<path d="M78.3 254.2a3.8 3.8 0 0 1 3.9 2.7 3.8 3.8 0 0 1-1.8 4.4l-2.1 .8z" fill-rule="evenodd" fill="#969696" stroke="#000" stroke-width=".26"/>
<path d="M78.3 256v4.3" fill="none" stroke="#000" stroke-width=".26"/>
<g fill="#969696" stroke="#000" stroke-width=".26">
<path d="M65.4 255.8h12.9v4.7h-12.9z" fill-rule="evenodd"/>
<path d="M65.4 255.8v4.7l-2.2-2.4z" fill-rule="evenodd"/>
</g>
<path d="M70.4 215.5h7.9v50.1h-7.9z" fill-rule="evenodd" fill="#c0c0c0" stroke="#000" stroke-width=".26"/>
<g fill="none" stroke="#000" stroke-width=".26">
<path d="M70.4 220.3h.5M70.4 220.8v.6M70.4 221.9v.5M70.4 223v.5M70.4 224v.5M70.4 225.1v.5M70.9 225.6h.5M71.4 220.3h.6M72 225.6h.5M72.5 220.3h.5M73 225.6h.6M73.6 220.3h.5"/>
<path d="M74.1 225.6h.5M74.6 220.3h.5M75.1 225.6h.6M75.7 220.3h.5M76.2 225.6h.5M76.7 220.3h.6M77.3 225.6h.5M77.8 220.3h.5M78.3 220.8v.6M78.3 221.9v.5M78.3 223v.5M78.3 224v.5"/>
<path d="M78.3 225.1v.5M55.3 246l.3 .2M55.8 246.5l.3 .3M56.4 247l.2 .3M56.9 247.6l.2 .2M57.4 248.1l.3 .3M57.9 248.6l.3 .3M58.5 249.1l.2 .3M59 249.7l.3 .2M70.4 256.3v.5M70.4 257.4v.5M70.4 258.4v.5"/>
<path d="M70.4 259.5v.5M70.4 255.8h.5M71.4 255.8h.6M72.5 255.8h.5M73.6 255.8h.5M74.6 255.8h.5M75.7 255.8h.5M76.7 255.8h.6M77.8 255.8h.5M78.3 256.3v.5M78.3 257.4v.5M78.3 258.4v.5"/>
<path d="M78.3 259.5v.5M70.4 260.5v.6M70.9 261.1h.5M72 261.1h.5M73 261.1h.6M74.1 261.1h.5M75.1 261.1h.6M76.2 261.1h.5M77.3 261.1h.5M78.3 260.5v.6"/>
</g>
<path d="M59.8 248.9l1.6 3.2-3.2-1.6z" fill="#000"/>
<path d="M17.7 272.7l.8-.5h1.1l1 .5 .3 1.1-.3 1-1 .8h-1.1l-.8-.8-.2-1z" fill="none" stroke="#000" stroke-width=".53"/>
<g font-size="4.2">
<text x="20.9" y="8.9">8</text>
<text x="44.7" y="8.9">7</text>
<text x="68.5" y="8.9">6</text>
<text x="92.3" y="8.9">5</text>
<text x="115.9" y="8.9">4</text>
<text x="139.7" y="8.9">3</text>
<text x="163.5" y="8.9">2</text>
<text x="187.3" y="8.9">1</text>
<text x="6.3" y="30.9">H</text>
<text x="201.3" y="30.9">H</text>
<text x="6.1" y="65.5">G</text>
<text x="201.3" y="65.5">G</text>
<text x="36.5" y="87">Glue x 16</text>
<text x="35.2" y="92">Gear to x 8</text>
<text x="6.3" y="100.2">F</text>
<text x="40.5" y="97.3">Gear</text>
<text x="201.6" y="100.2">F</text>
<text x="6.3" y="134.8">E</text>
<text x="201.3" y="134.8">E</text>
<text x="46.8" y="144.6">Front</text>
<text x="47.9" y="149.7">Dial</text>
<text x="6.1" y="169.5">D</text>
<text x="201.3" y="169.5">D</text>
<text x="35.2" y="197">Glue pin and</text>
<text x="35.5" y="202.1">back of front</text>
<text x="6.1" y="204.2">C</text>
<text x="42.9" y="207.1">dial.</text>
<text x="201.3" y="204.2">C</text>
<text x="6.3" y="238.6">B</text>
<text x="201.3" y="238.6">B</text>
<text x="35.2" y="240.9">Glue Pin to</text>
<text x="40" y="246">base.</text>
<text x="6.3" y="273.2">A</text>
<text x="18" y="274.8">c</text>
<text x="201.3" y="273.2">A</text>
<text x="20.9" y="291.2">8</text>
<text x="44.7" y="291.2">7</text>
<text x="68.5" y="291.2">6</text>
<text x="92.3" y="291.2">5</text>
<text x="115.9" y="291.2">4</text>
<text x="139.7" y="291.2">3</text>
<text x="163.5" y="291.2">2</text>
<text x="187.3" y="291.2">1</text>
</g>
<g font-size="3.4">
<text x="84.7" y="21.1">16 x 8 Gear</text>
<text x="82.5" y="25.3">Sub Assembly</text>
<text x="128.6" y="57.3">Coat with PTFE</text>
<text x="131.2" y="61.6">dry lubricant</text>
<text x="80.7" y="98.9">16 x 8 Gear</text>
<text x="148.4" y="101.2">Sub Assembly</text>
<text x="150.8" y="97">16 x 8 Gear</text>
<text x="78.3" y="103.1">Sub Assembly</text>
<text x="81.5" y="107.3">Side View</text>
<text x="151.3" y="105.5">Back View</text>
<text x="27.5" y="109.7">Drive Shaft</text>
<text x="28.3" y="113.9">Friction fit</text>
<text x="38.4" y="173.5">Drill 8mm</text>
<text x="32" y="177.7">Diameter by 5mm</text>
<text x="33.1" y="181.9">hole in Front dial</text>
<text x="150.8" y="189.1">16 x 8 Gear</text>
<text x="148.4" y="193.3">Sub Assembly</text>
<text x="151.1" y="197.6">Front View</text>
<text x="70.1" y="208.1">Base</text>
<text x="62.4" y="212.4">Sub Assembly</text>
</g>
<g font-size="2.9">
<text x="61.6" y="118.2">10.00</text>
<text x="22" y="266.6">CLOCKWORK ART</text>
<text x="16.9" y="270.6">Wooden Grandfather Clock</text>
<text x="20.4" y="274.5">Nick Andronis 1999-2001</text>
<text x="32.3" y="280.6">NICK ANDRONIS</text>
<text x="65.1" y="280.1">mm</text>
<text x="80.7" y="280.1">10-01-1</text>
<text x="114.8" y="280.1">16 x 8 Drive, Assembly</text>
<text x="164.3" y="280.1">1</text>
<text x="31.7" y="285.7">September 2001</text>
<text x="82" y="285.7">1:1</text>
<text x="100.8" y="285.7">Total Parts = 5</text>
<text x="149" y="285.7">1 OF 1</text>
</g>
<g font-size="2.1">
<text x="64.8" y="274.8">SIZE</text>
<text x="80.7" y="274.8">FSCM NO</text>
<text x="125.1" y="274.8">DWG NO</text>
<text x="163" y="274.8">REV</text>
<text x="11.1" y="280.4">DRAWN</text>
<text x="11.1" y="285.4">ISSUED</text>
<text x="62.7" y="285.4">SCALE</text>
<text x="125.7" y="285.4">SHEET</text>
</g>
</svg>
